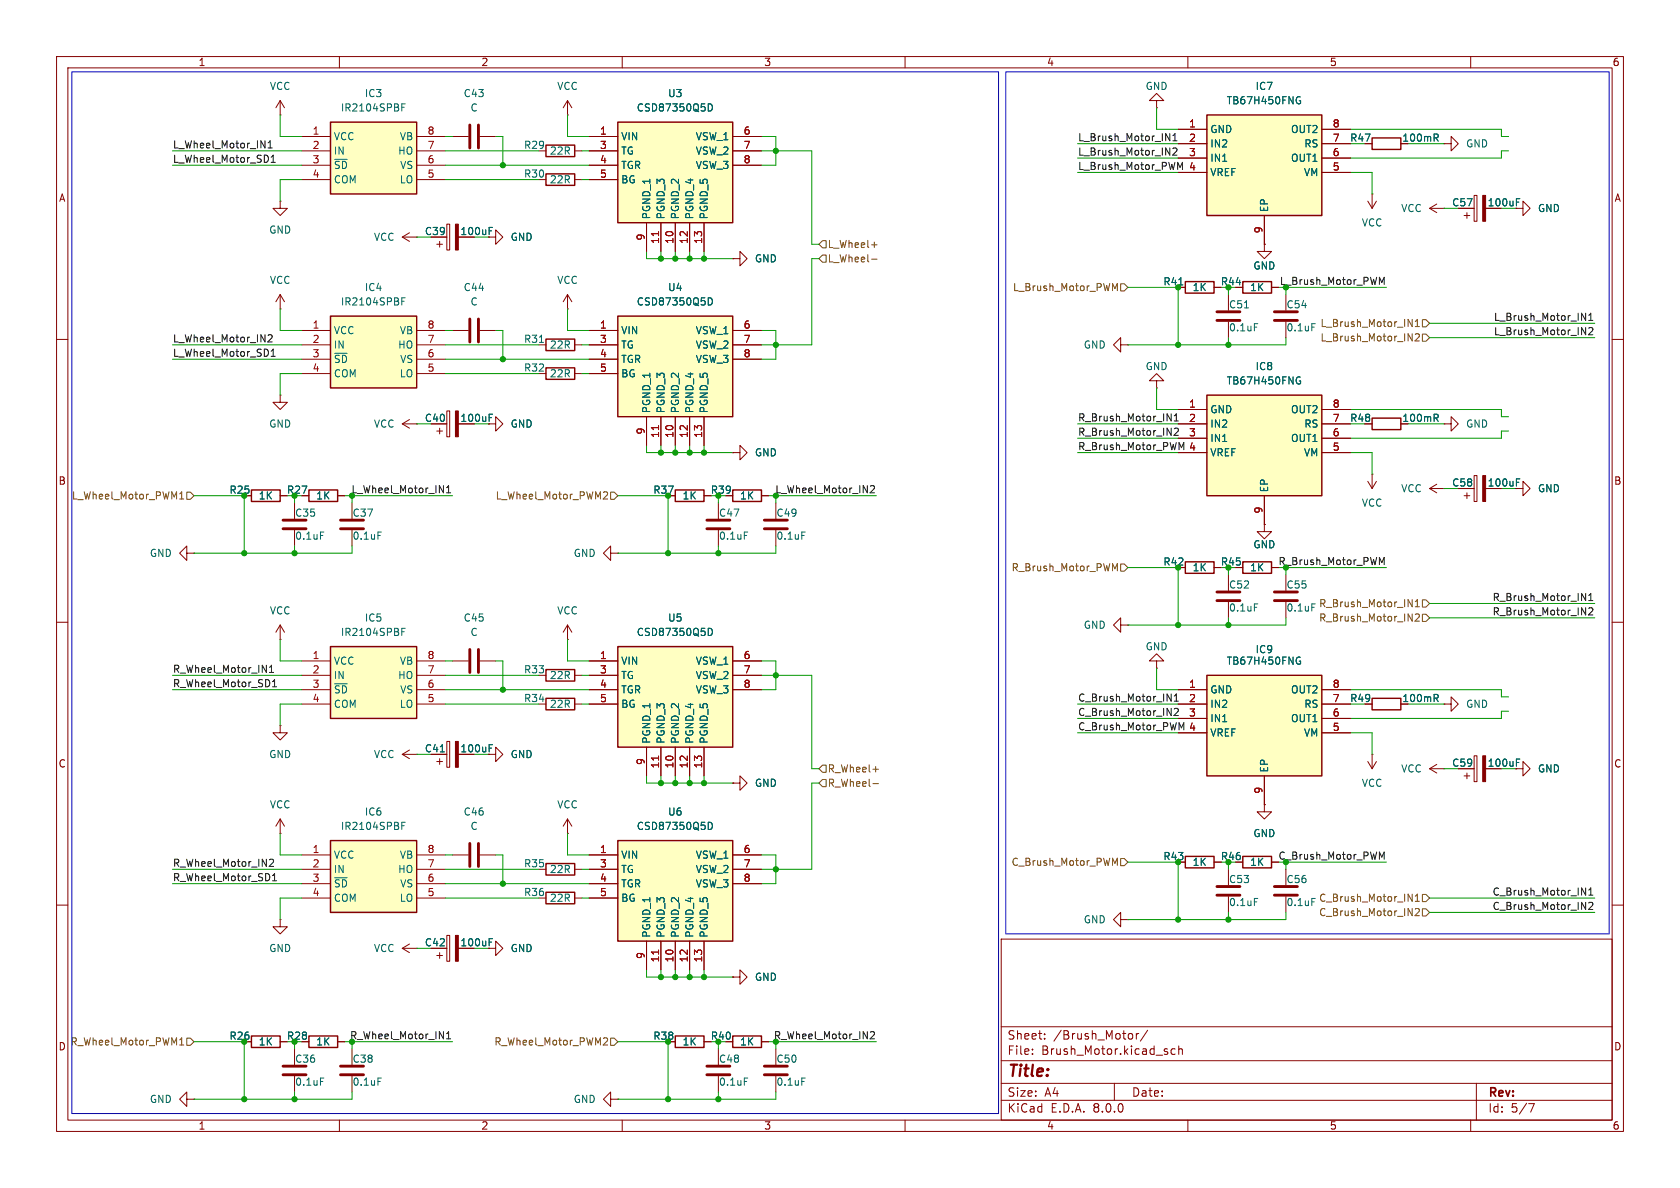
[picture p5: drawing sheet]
<svg xmlns="http://www.w3.org/2000/svg" width="297mm" height="210mm" viewBox="0 0 297 210" stroke-linecap="round" stroke-linejoin="round" font-family="sans-serif">
<g fill="none" stroke="#840000" stroke-width=".18">
<path d="M10 10h277v190h-277zM12 12h273v186h-273zM60 10v2M110 10v2M160 10v2M210 10v2M260 10v2M10 60h2M285 60h2M107.9 97.8v-1.3l-1.2 1.3 1.2 1.3v-1.3h1.3M109.2 97.8h.1M10 110h2"/>
<path d="M80 116.8h2.8M84.8 116.8h2.8M95.2 119.4h1.3M100.3 113h.1M100.3 110.5l-.7 1.3M100.3 110.5v2.5M100.3 110.5l.8 1.3M101.6 119.4h1.3M198.1 110.5v-1.3l-1.3 1.3 1.3 1.3v-1.3h1.3M199.4 110.5h.1M285 110h2M95.2 124.5h1.3"/>
<path d="M101.6 124.5h1.3M10 160h2M285 160h2M177 166h108v32h-108zM60 198v2M110 198v2M160 198v2M177 194.5h108M177 191.5h108M177 187.5h108M177 181.5h108M182.5 186.3v.1"/>
<path d="M182.5 185.5v.1M184.7 183.6v.1M184.7 182.8v.1M197 191.5v3M200.1 182.8l.1 .2v.4l-.1 .2M200.9 182.7v1M201.3 182.7l-.3 .1-.1 .2M202.9 182.1l-1.3 2M207.7 185.5l-.4-.1-.3 .3v.4l.2 .2h.5M208.4 185.5l.2-.1 .4 .1v.9M208.4 184.9v1.5M210 198v2"/>
<path d="M260 198v2M261 191.5v6.5M270.2 195.1h1l-.6 1.5"/>
</g>
<path d="M96.5 118.4h5.1v2h-5.1zM96.5 123.4h5.1v2.1h-5.1z" fill="none" stroke="#840000" stroke-width=".25"/>
<path d="M83.1 114.8v4.1M84.6 114.8v4.1" fill="none" stroke="#840000" stroke-width=".51"/>
<path d="M58.4 148.6h15.3v12.7h-15.3z" fill="#ffffc2"/>
<path d="M58.4 148.6h15.3v12.7h-15.3z" fill="none" stroke="#840000" stroke-width=".25"/>
<path d="M49.5 128.3v1.2h1.3l-1.3 1.3-1.2-1.3h1.2M49.5 128.3h.1M53.3 151.1h5.1M53.3 153.7h5.1M53.3 156.2h5.1M53.3 158.8h5.1M73.7 151.1h5M73.7 153.7h5M73.7 156.2h5M73.7 158.8h5" fill="none" stroke="#840000" stroke-width=".18"/>
<path d="M71 146h.5M71 145.4h.6" fill="none" stroke="#006464" stroke-width=".18"/>
<path d="M58.4 114.3h15.3v12.7h-15.3z" fill="#ffffc2"/>
<path d="M58.4 114.3h15.3v12.7h-15.3zM96.5 152.7h5.1v2h-5.1zM96.5 157.7h5.1v2.1h-5.1zM219.7 151.4h5.1v2h-5.1zM44.4 183.1h5.1v2.1h-5.1zM54.6 183.1h5.1v2.1h-5.1z" fill="none" stroke="#840000" stroke-width=".25"/>
<g fill="none" stroke="#840000" stroke-width=".18">
<path d="M33 97.8v-1.3l-1.3 1.3 1.3 1.3v-1.3h1.3M34.3 97.8h.1M52.1 88.9v2.8M52.1 93.7v2.8M62.2 88.9v2.8M62.2 93.7v2.8M49.5 113h.1M49.5 110.5v2.5M49.5 110.5l-.7 1.3M49.5 110.5l.8 1.3M53.3 116.8h5.1M53.3 119.4h5.1"/>
<path d="M73.7 116.8h5M73.7 119.4h5M204.5 116.8h1.2l-1.2-1.2-1.3 1.2h1.3v1.3M204.5 118.1h.1M217.2 101.6v2.8M217.2 106.4v2.8M227.3 101.6v2.8M227.3 106.4v2.8M53.3 121.9h5.1M53.3 124.5h5.1M71.1 133.4h2.6M71.1 133.4l1.3 .7"/>
<path d="M72.4 132.6l-1.3 .8M73.7 133.4h.1M73.7 121.9h5M73.7 124.5h5M76.2 133.4h2.8M77.2 134.6h1M77.7 134.1v1M79 131.1h.5v4.5h-.5zM86.4 133.4h1.2v-1.3l1.3 1.3-1.3 1.2v-1.2M49.5 147.3h.1M49.5 144.8l-.7 1.3M49.5 144.8v2.5"/>
<path d="M49.5 144.8l.8 1.3M80 151.1h2.8M84.8 151.1h2.8M95.2 153.7h1.3M95.2 158.8h1.3M100.3 147.3h.1M100.3 144.8l-.7 1.3M100.3 144.8v2.5M100.3 144.8l.8 1.3M101.6 153.7h1.3M101.6 158.8h1.3M217.2 153.7v2.8"/>
<path d="M217.2 158.5v2.8M218.4 152.4h1.3M223.5 142.2v1.3h1.3l-1.3 1.3-1.3-1.3h1.3M223.5 142.2h.1M224.8 152.4h1.3M227.3 153.7v2.8M227.3 158.5v2.8M49.5 162.6v1.2h1.3l-1.3 1.3-1.2-1.3h1.2M49.5 162.6h.1M71.1 167.6h2.6M71.1 167.6l1.3 .8M72.4 166.9l-1.3 .7"/>
<path d="M73.7 167.6h.1M76.2 167.6h2.8M77.2 168.9h1M77.7 168.4v1M79 165.4h.5v4.5h-.5zM86.4 167.6h1.2v-1.2l1.3 1.2-1.3 1.3v-1.3M198.1 162.6v-1.3l-1.3 1.3 1.3 1.2v-1.2h1.3M199.4 162.6h.1M33 194.3v-1.3l-1.3 1.3 1.3 1.3v-1.3h1.3M34.3 194.3h.1M43.2 184.2h1.2M49.5 184.2h1.3"/>
<path d="M52.1 185.4v2.8M52.1 190.2v2.8M53.3 184.2h1.3M59.7 184.2h1.3M62.2 185.4v2.8M62.2 190.2v2.8M107.9 194.3v-1.3l-1.2 1.3 1.2 1.3v-1.3h1.3M109.2 194.3h.1"/>
</g>
<g fill="none" stroke="#006464" stroke-width=".18">
<path d="M56.7 94.1h.6M66.8 94.1h.6M71 111.7h.5M71 111.1h.6M221.8 106.8h.6M231.9 106.8h.6M77.8 132.9h.8M86.5 132.2h.4M86.5 131.6h.6M221.8 158.8h.6M231.9 158.8h.6M86.5 166.5h.4"/>
<path d="M86.5 165.9h.6M56.7 190.6h.6M66.8 190.6h.6"/>
</g>
<g fill="#840000" stroke="#840000" stroke-width=".18">
<path d="M80.5 131.1h.5v4.5h-.5z"/>
<path d="M80.5 165.4h.5v4.5h-.5z"/>
</g>
<g fill="none" stroke="#840000" stroke-width=".51">
<path d="M50 91.9h4.1M50 93.5h4.1M60.2 91.9h4.1M60.2 93.5h4.1M215.1 104.6h4.1M215.1 106.2h4.1M225.3 104.6h4.1M225.3 106.2h4.1M83.1 149.1v4.1M84.6 149.1v4.1M215.1 156.7h4.1M215.1 158.2h4.1"/>
<path d="M225.3 156.7h4.1M225.3 158.2h4.1M50 188.5h4.1M50 190h4.1M60.2 188.5h4.1M60.2 190h4.1"/>
</g>
<path d="M109.2 55.9h20.3v17.8h-20.3z" fill="#ffffc2"/>
<path d="M109.2 55.9h20.3v17.8h-20.3zM119.4 86.6h5.1v2h-5.1z" fill="none" stroke="#840000" stroke-width=".25"/>
<g fill="none" stroke="#840000" stroke-width=".18">
<path d="M104.1 58.4h5.1M129.5 58.4h5.1M104.1 61h5.1M104.1 63.5h5.1M104.1 66h5.1M114.3 73.7v5M116.8 73.7v5M119.4 73.7v5M121.9 73.7v5M124.5 73.7v5M129.5 61h5.1M129.5 63.5h5.1"/>
<path d="M118.1 87.6h1.3M124.5 87.6h1.2"/>
</g>
<path d="M116.4 75.2v.8" fill="none" stroke="#a90000" stroke-width=".18"/>
<path d="M125.2 52.6a.64 .64 0 0 1 .7 .7 .64 .64 0 0 1-.7 .6" fill="none" stroke="#006464" stroke-width=".18"/>
<path d="M109.2 21.6h20.3v17.8h-20.3z" fill="#ffffc2"/>
<path d="M109.2 21.6h20.3v17.8h-20.3z" fill="none" stroke="#840000" stroke-width=".25"/>
<path d="M104.1 24.1h5.1M104.1 26.7h5.1M104.1 29.2h5.1M104.1 31.8h5.1M114.3 39.4v5.1M116.8 39.4v5.1M119.4 39.4v5.1M121.9 39.4v5.1M124.5 39.4v5.1M129.5 24.1h5.1M129.5 26.7h5.1M129.5 29.2h5.1" fill="none" stroke="#840000" stroke-width=".18"/>
<path d="M116.4 40.9v.8" fill="none" stroke="#a90000" stroke-width=".18"/>
<path d="M125.2 18.4a.64 .64 0 0 1 .7 .6 .64 .64 0 0 1-.7 .6" fill="none" stroke="#006464" stroke-width=".18"/>
<path d="M213.4 119.4h20.3v17.8h-20.3z" fill="#ffffc2"/>
<path d="M129.5 86.6h5.1v2h-5.1zM213.4 119.4h20.3v17.8h-20.3z" fill="none" stroke="#840000" stroke-width=".25"/>
<g fill="none" stroke="#840000" stroke-width=".18">
<path d="M49.5 17.8l-.7 1.3M49.5 17.8v2.5M49.5 17.8l.8 1.3M100.3 17.8l-.7 1.3M100.3 17.8v2.5M100.3 17.8l.8 1.3M49.5 20.3h.1M80 24.1h2.8M84.8 24.1h2.8M100.3 20.3h.1M128.3 87.6h1.2M134.6 87.6h1.3"/>
<path d="M208.3 121.9h5.1M208.3 124.5h5.1M208.3 127h5.1M208.3 129.5h5.1M223.5 137.2v5M233.7 121.9h5.1M233.7 124.5h5.1M233.7 127h5.1M233.7 129.5h5.1"/>
</g>
<path d="M229.4 116.2h.5M229.7 116.9h.2v.4l-.2 .1h-.3" fill="none" stroke="#006464" stroke-width=".18"/>
<path d="M83.1 22.1v4.1M84.6 22.1v4.1" fill="none" stroke="#840000" stroke-width=".51"/>
<path d="M58.4 21.6h15.3v12.7h-15.3z" fill="#ffffc2"/>
<path d="M58.4 21.6h15.3v12.7h-15.3zM96.5 65h5.1v2.1h-5.1zM44.4 86.6h5.1v2h-5.1zM54.6 86.6h5.1v2h-5.1zM209.5 151.4h5.1v2h-5.1zM119.4 183.1h5.1v2.1h-5.1zM129.5 183.1h5.1v2.1h-5.1z" fill="none" stroke="#840000" stroke-width=".25"/>
<g fill="none" stroke="#840000" stroke-width=".18">
<path d="M53.3 24.1h5.1M53.3 26.7h5.1M53.3 29.2h5.1M53.3 31.8h5.1M73.7 24.1h5M73.7 26.7h5M73.7 29.2h5M73.7 31.8h5M129.5 45.7h1.3v-1.2l1.3 1.2-1.3 1.3v-1.3M129.5 45.7h.1M49.5 69.9v1.2h1.3l-1.3 1.3-1.2-1.3h1.2M49.5 69.9h.1"/>
<path d="M71.1 74.9l1.3 .8M71.1 74.9h2.6M72.4 74.2l-1.3 .7M73.7 74.9h.1M76.2 74.9h2.8M77.2 76.2h1M77.7 75.7v1M79 72.6h.5v4.6h-.5zM86.4 74.9h1.2v-1.2l1.3 1.2-1.3 1.3v-1.3M95.2 66h1.3M101.6 66h1.3M198.1 61v-1.3l-1.3 1.3 1.3 1.2v-1.2h1.3"/>
<path d="M199.4 61h.1M204.5 67.3h1.2l-1.2-1.3-1.3 1.3h1.3v1.3M204.5 68.6h.1M43.2 87.6h1.2M49.5 87.6h1.3M53.3 87.6h1.3M59.7 87.6h1.3M127 88.9v2.8M127 93.7v2.8M129.5 80h1.3v-1.3l1.3 1.3-1.3 1.3v-1.3M129.5 80h.1M137.2 88.9v2.8"/>
<path d="M137.2 93.7v2.8M241.8 134.6l.8 1.3M242.6 133.4h.1M242.6 133.4v2.5M243.3 134.6l-.7 1.3M208.3 152.4h1.2M214.6 152.4h1.3M118.1 184.2h1.3M124.5 184.2h1.2M127 185.4v2.8M127 190.2v2.8M128.3 184.2h1.2"/>
<path d="M134.6 184.2h1.3M137.2 185.4v2.8M137.2 190.2v2.8"/>
</g>
<path d="M71 19h.5M71 18.4h.6M86.5 73.8h.4M86.5 73.2h.6M131.6 94.1h.6M141.7 94.1h.7M131.6 190.6h.6M141.7 190.6h.7" fill="none" stroke="#006464" stroke-width=".18"/>
<path d="M125 91.9h4M125 93.5h4M135.1 91.9h4.1M135.1 93.5h4.1M125 188.5h4M125 190h4M135.1 188.5h4.1M135.1 190h4.1" fill="none" stroke="#840000" stroke-width=".51"/>
<path d="M80.5 72.6h.5v4.6h-.5z" fill="#840000" stroke="#840000" stroke-width=".18"/>
<path d="M58.4 55.9h15.3v12.7h-15.3z" fill="#ffffc2"/>
<path d="M58.4 55.9h15.3v12.7h-15.3z" fill="none" stroke="#840000" stroke-width=".25"/>
<g fill="none" stroke="#840000" stroke-width=".18">
<path d="M257.8 36.8h2.8M258.8 38.1h1M259.3 37.6v1M260.6 34.5h.5v4.6h-.5zM268 36.8h1.2v-1.2l1.3 1.2-1.3 1.3v-1.3M53.3 58.4h5.1M73.7 58.4h5M53.3 61h5.1M53.3 63.5h5.1M53.3 66h5.1M73.7 61h5M73.7 63.5h5"/>
<path d="M73.7 66h5M129.5 138.4h1.3v-1.2l1.3 1.2-1.3 1.3v-1.3M129.5 138.4h.1M257.8 135.9h2.8M258.8 137.2h1M259.3 136.7v1M260.6 133.6h.5v4.6h-.5z"/>
</g>
<path d="M268.1 35.7h.4M268.1 35.1h.6M71 53.3h.5M71 52.6h.6M268.1 134.8h.4M268.1 134.2h.6" fill="none" stroke="#006464" stroke-width=".18"/>
<g fill="#840000" stroke="#840000" stroke-width=".18">
<path d="M262.1 34.5h.5v4.6h-.5z"/>
<path d="M262.1 133.6h.5v4.6h-.5z"/>
</g>
<path d="M109.2 148.6h20.3v17.8h-20.3z" fill="#ffffc2"/>
<path d="M109.2 148.6h20.3v17.8h-20.3z" fill="none" stroke="#840000" stroke-width=".25"/>
<g fill="none" stroke="#840000" stroke-width=".18">
<path d="M104.1 151.1h5.1M104.1 153.7h5.1M104.1 156.2h5.1M104.1 158.8h5.1M129.5 151.1h5.1M129.5 153.7h5.1M129.5 156.2h5.1M114.3 166.4v5.1M116.8 166.4v5.1M119.4 166.4v5.1M121.9 166.4v5.1M124.5 166.4v5.1"/>
<path d="M129.5 172.7h1.3v-1.2l1.3 1.2-1.3 1.3v-1.3M129.5 172.7h.1"/>
</g>
<path d="M116.4 167.9v.8" fill="none" stroke="#a90000" stroke-width=".18"/>
<path d="M125.2 145.4a.64 .64 0 0 1 .7 .6 .64 .64 0 0 1-.7 .6" fill="none" stroke="#006464" stroke-width=".18"/>
<path d="M109.2 114.3h20.3v17.8h-20.3z" fill="#ffffc2"/>
<path d="M96.5 25.7h5.1v2h-5.1zM96.5 30.7h5.1v2.1h-5.1zM96.5 59.9h5.1v2.1h-5.1zM109.2 114.3h20.3v17.8h-20.3zM242.6 123.4h5v2.1h-5z" fill="none" stroke="#840000" stroke-width=".25"/>
<g fill="none" stroke="#840000" stroke-width=".18">
<path d="M49.5 35.6v1.2h1.3l-1.3 1.3-1.2-1.3h1.2M49.5 35.6h.1M79 39.6h.5v4.6h-.5zM95.2 26.7h1.3M95.2 31.8h1.3M101.6 26.7h1.3M101.6 31.8h1.3M49.5 54.6h.1M49.5 52.1l-.7 1.2M49.5 52.1v2.5M49.5 52.1l.8 1.2M71.1 41.9h2.6"/>
<path d="M71.1 41.9l1.3 .8M72.4 41.1l-1.3 .8M73.7 41.9h.1M76.2 41.9h2.8M77.2 43.2h1M77.7 42.7v1M80 58.4h2.8M84.8 58.4h2.8M86.4 41.9h1.2v-1.3l1.3 1.3-1.3 1.3v-1.3M100.3 54.6h.1M100.3 52.1l-.7 1.2M100.3 52.1v2.5"/>
<path d="M100.3 52.1l.8 1.2M95.2 61h1.3M101.6 61h1.3M104.1 116.8h5.1M104.1 119.4h5.1M129.5 116.8h5.1M129.5 119.4h5.1M104.1 121.9h5.1M104.1 124.5h5.1M114.3 132.1v5.1M116.8 132.1v5.1M119.4 132.1v5.1"/>
<path d="M121.9 132.1v5.1M124.5 132.1v5.1M129.5 121.9h5.1M241.3 124.5h1.3M252.7 135.9l1.3 .8M252.7 135.9h2.6M254 135.1l-1.3 .8M255.3 135.9h.1M268 135.9h1.2v-1.3l1.3 1.3-1.3 1.3v-1.3"/>
</g>
<path d="M116.4 133.7v.7" fill="none" stroke="#a90000" stroke-width=".18"/>
<path d="M86.5 40.8h.4M86.5 40.2h.6M95.4 60.5h.7M125.2 111.1a.64 .64 0 0 1 .7 .6 .64 .64 0 0 1-.7 .6M253.8 123.4l.5 .6M254 122.8l.3 .2-.1 .3-.2 .1" fill="none" stroke="#006464" stroke-width=".18"/>
<path d="M83.1 56.4v4.1M84.6 56.4v4.1" fill="none" stroke="#840000" stroke-width=".51"/>
<path d="M80.5 39.6h.5v4.6h-.5z" fill="#840000" stroke="#840000" stroke-width=".18"/>
<path d="M213.4 69.9h20.3v17.7h-20.3z" fill="#ffffc2"/>
<path d="M242.6 24.4h5v2h-5zM209.5 49.8h5.1v2h-5.1zM219.7 49.8h5.1v2h-5.1zM213.4 69.9h20.3v17.7h-20.3zM242.6 73.9h5v2h-5zM209.5 99.3h5.1v2h-5.1zM219.7 99.3h5.1v2h-5.1z" fill="none" stroke="#840000" stroke-width=".25"/>
<g fill="none" stroke="#840000" stroke-width=".18">
<path d="M204.5 17.8h1.2l-1.2-1.3-1.3 1.3h1.3v1.3M204.5 19.1h.1M241.3 25.4h1.3M208.3 50.8h1.2M214.6 50.8h1.3M217.2 52.1v2.8M217.2 56.9v2.8M218.4 50.8h1.3M223.5 43.2v1.3h1.3l-1.3 1.2-1.3-1.2h1.3M223.5 43.2h.1M224.8 50.8h1.3M227.3 52.1v2.8"/>
<path d="M227.3 56.9v2.8M208.3 72.4h5.1M208.3 74.9h5.1M208.3 77.5h5.1M233.7 72.4h5.1M233.7 74.9h5.1M233.7 77.5h5.1M241.3 74.9h1.3M255.3 74.9h1.2v-1.2l1.3 1.2-1.3 1.3v-1.3M255.3 74.9h.1M208.3 80h5.1M223.5 92.7v1.3h1.3l-1.3 1.3-1.3-1.3h1.3"/>
<path d="M223.5 92.7h.1M223.5 87.6v5.1M233.7 80h5.1M241.8 85.1l.8 1.3M242.6 83.8h.1M242.6 83.8v2.6M243.3 85.1l-.7 1.3M252.7 86.4h2.6M252.7 86.4l1.3 .7M254 85.6l-1.3 .8M255.3 86.4h.1M257.8 86.4h2.8"/>
<path d="M258.8 87.6h1M259.3 87.1v1M260.6 84.1h.5v4.5h-.5zM268 86.4h1.2v-1.3l1.3 1.3-1.3 1.2v-1.2M208.3 100.3h1.2M214.6 100.3h1.3M218.4 100.3h1.3M224.8 100.3h1.3M255.3 124.5h1.2v-1.3l1.3 1.3-1.3 1.2v-1.2M255.3 124.5h.1"/>
</g>
<path d="M253.8 24.4l.5 .6M254 23.7l.3 .2-.1 .3-.2 .2M208.4 50.4h.7M220 54.4h.7M221.8 57.2h.6M231.9 57.2h.6M229.4 66.7h.5M229.7 67.3h.2v.5l-.2 .1-.3-.1M253.8 73.9l.5 .6M254 73.2l.3 .3-.1 .3-.2 .1M268.1 85.3h.4M268.1 84.7h.6" fill="none" stroke="#006464" stroke-width=".18"/>
<path d="M262.1 84.1h.5v4.5h-.5z" fill="#840000" stroke="#840000" stroke-width=".18"/>
<path d="M215.1 55.1h4.1M215.1 56.6h4.1M225.3 55.1h4.1M225.3 56.6h4.1" fill="none" stroke="#840000" stroke-width=".51"/>
<path d="M213.4 20.3h20.3v17.8h-20.3z" fill="#ffffc2"/>
<path d="M213.4 20.3h20.3v17.8h-20.3z" fill="none" stroke="#840000" stroke-width=".25"/>
<g fill="none" stroke="#840000" stroke-width=".18">
<path d="M104.1 24.1h5.1M104.1 26.7h5.1M104.1 29.2h5.1M104.1 31.8h5.1M114.3 39.4v5.1M116.8 39.4v5.1M119.4 39.4v5.1M121.9 39.4v5.1M124.5 39.4v5.1M129.5 24.1h5.1M129.5 26.7h5.1M129.5 29.2h5.1"/>
<path d="M208.3 22.9h5.1M208.3 25.4h5.1M208.3 27.9h5.1M208.3 30.5h5.1M223.5 38.1v5.1M233.7 22.9h5.1M233.7 25.4h5.1M233.7 27.9h5.1M233.7 30.5h5.1M241.3 25.4h1.3M241.8 35.6l.8 1.2M242.6 34.3h.1"/>
<path d="M242.6 34.3v2.5M243.3 35.6l-.7 1.2M252.7 36.8l1.3 .8M252.7 36.8h2.6M254 36.1l-1.3 .7M255.3 25.4h1.2v-1.3l1.3 1.3-1.3 1.3v-1.3M255.3 25.4h.1M255.3 36.8h.1M257.8 36.8h2.8M76.2 41.9h2.8M104.1 58.4h5.1M129.5 45.7h.1"/>
<path d="M129.5 58.4h5.1M208.3 50.8h1.2M214.6 50.8h1.3M218.4 50.8h1.3M223.5 43.2h.1M224.8 50.8h1.3M76.2 74.9h2.8M104.1 61h5.1M104.1 63.5h5.1M104.1 66h5.1M114.3 73.7v5M116.8 73.7v5"/>
<path d="M119.4 73.7v5M121.9 73.7v5M124.5 73.7v5M129.5 61h5.1M129.5 63.5h5.1M208.3 74.9h5.1M208.3 72.4h5.1M208.3 77.5h5.1M233.7 74.9h5.1M233.7 72.4h5.1M233.7 77.5h5.1M241.3 74.9h1.3"/>
<path d="M43.2 87.6h1.2M49.5 87.6h1.3M53.3 87.6h1.3M59.7 87.6h1.3M118.1 87.6h1.3M124.5 87.6h1.2M128.3 87.6h1.2M129.5 80h.1M134.6 87.6h1.3M208.3 80h5.1M223.5 92.7h.1M223.5 87.6v5.1"/>
<path d="M233.7 80h5.1M257.8 86.4h2.8M104.1 116.8h5.1M104.1 119.4h5.1M129.5 116.8h5.1M129.5 119.4h5.1M208.3 100.3h1.2M214.6 100.3h1.3M218.4 100.3h1.3M224.8 100.3h1.3M76.2 133.4h2.8M104.1 121.9h5.1"/>
<path d="M104.1 124.5h5.1M114.3 132.1v5.1M116.8 132.1v5.1M119.4 132.1v5.1M121.9 132.1v5.1M124.5 132.1v5.1M129.5 138.4h.1M129.5 121.9h5.1M208.3 121.9h5.1M208.3 124.5h5.1M208.3 127h5.1M208.3 129.5h5.1"/>
<path d="M223.5 137.2v5M233.7 121.9h5.1M233.7 124.5h5.1M233.7 127h5.1M233.7 129.5h5.1M241.3 124.5h1.3M257.8 135.9h2.8M104.1 151.1h5.1M104.1 153.7h5.1M104.1 156.2h5.1M104.1 158.8h5.1M129.5 151.1h5.1"/>
<path d="M129.5 153.7h5.1M129.5 156.2h5.1M208.3 152.4h1.2M214.6 152.4h1.3M218.4 152.4h1.3M223.5 142.2h.1M224.8 152.4h1.3M76.2 167.6h2.8M114.3 166.4v5.1M116.8 166.4v5.1M119.4 166.4v5.1M121.9 166.4v5.1"/>
<path d="M124.5 166.4v5.1M129.5 172.7h.1M43.2 184.2h1.2M49.5 184.2h1.3M53.3 184.2h1.3M59.7 184.2h1.3M118.1 184.2h1.3M124.5 184.2h1.2M128.3 184.2h1.2M134.6 184.2h1.3"/>
</g>
<g fill="none" stroke="#006464" stroke-width=".18">
<path d="M125.2 18.4a.64 .64 0 0 1 .7 .6 .64 .64 0 0 1-.7 .6M229.4 17.2h.5M229.7 17.8h.2v.4l-.2 .2-.3-.1M253.8 24.4l.5 .6M254 23.7l.3 .2-.1 .3-.2 .2M268.1 35.7h.4M268.1 35.1h.6M86.5 40.8h.4M86.5 40.2h.6M125.2 52.6a.64 .64 0 0 1 .7 .7 .64 .64 0 0 1-.7 .6M208.4 50.4h.7M86.5 73.8h.4"/>
<path d="M86.5 73.2h.6M229.4 66.7h.5M229.7 67.3h.2v.5l-.2 .1-.3-.1M253.8 73.9l.5 .6M254 73.2l.3 .3-.1 .3-.2 .1M268.1 85.3h.4M268.1 84.7h.6M125.2 111.1a.64 .64 0 0 1 .7 .6 .64 .64 0 0 1-.7 .6M229.4 116.2h.5M229.7 116.9h.2v.4l-.2 .1h-.3M77.8 132.9h.8M86.5 132.2h.4"/>
<path d="M86.5 131.6h.6M253.8 123.4l.5 .6M254 122.8l.3 .2-.1 .3-.2 .1M268.1 134.8h.4M268.1 134.2h.6M125.2 145.4a.64 .64 0 0 1 .7 .6 .64 .64 0 0 1-.7 .6M86.5 166.5h.4M86.5 165.9h.6"/>
</g>
<g fill="none" stroke="#725600" stroke-width=".18">
<path d="M145.4 42.5h.6v1.3h-.6l-.6-.6zM145.4 45.1h.6v1.3h-.6l-.6-.7zM154.1 43.3h.9M154.1 45.8h.9M196.7 50.1l.4 .9 .4-.9v1.3M198.1 50.2h.7l.6 .6-.6 .6h-.7zM248.9 56.5l.8 1.2v-1.2M250.2 56.8l.4-.3v1.2M250.2 59.1l.5-.1 .2 .4-.8 .9h.8M250.2 57.7h.7M251.5 59.1h.6l.6 .6-.6 .6h-.6zM251.5 56.5h.6l.6 .7-.6 .6h-.6z"/>
<path d="M31.8 87.3l.3-.4v1.3M31.8 88.2h.7M33 87h.7l.6 .6-.6 .7h-.7zM106.8 87l.4-.1 .2 .4-.8 .9h.8M107.9 87h.7l.6 .6-.6 .7h-.7zM196.7 99.6l.4 .9 .4-.9v1.3M198.1 99.7h.7l.6 .6-.6 .7h-.7zM248.9 106l.8 1.3v-1.3M250.2 107.3h.7M250.2 106.4l.4-.4v1.3M250.2 108.7l.5-.2 .2 .4-.8 .9h.8M251.5 106h.6l.6 .7-.6 .6h-.6z"/>
<path d="M251.5 108.6h.6l.6 .6-.6 .7h-.6zM145.4 137.8h.6v1.3h-.6l-.6-.7zM145.4 135.3h.6v1.2h-.6l-.6-.6zM154.3 138.5h1M154.3 136h1M196.7 151.7l.4 .9 .4-.9v1.3M198.1 151.8h.7l.6 .6-.6 .6h-.7zM248.9 158.1l.8 1.2v-1.2M250.2 158.4l.4-.3v1.2M250.2 159.3h.7M251.5 158.1h.6l.6 .7-.6 .6h-.6zM250.2 160.7l.5-.1 .2 .4-.8 .9h.8"/>
<path d="M251.5 160.7h.6l.6 .6-.6 .6h-.6zM31.8 184.7h.7M31.8 183.8l.3-.3v1.2M33 183.5h.7l.6 .7-.6 .6h-.7zM106.9 183.5h.4l.1 .3-.8 .9h.8M107.9 183.5h.7l.6 .7-.6 .6h-.7z"/>
</g>
<g fill="none" stroke="#0f0f0f" stroke-width=".18">
<path d="M47.4 26.2h.7M47.4 25.3l.4-.4v1.3M47.9 27.8l.4-.4v1.3M47.9 28.7h.8M206.1 23.6l.7 1.3v-1.3M207.4 26.3l.4-.1 .3 .3-.8 .9h.8M207.4 24.9h.7M207.4 24l.3-.4v1.3M208.2 28.7l.4 .9 .4-.9v1.3M47.4 59.3l.5-.1 .2 .3-.8 .9h.8M243.9 49l.4 .9 .4-.9v1.3M279.6 55.4l.7 1.2v-1.2"/>
<path d="M280.9 58l.5-.1 .2 .4-.8 .9h.8M280.9 55.7l.3-.3v1.2M280.9 56.6h.7M47.9 63h.8M47.9 62.1l.4-.4v1.3M206.3 73.1l.7 1.3v-1.3M207.6 73.5l.4-.4v1.3M207.6 75.8l.5-.1 .2 .4-.8 .9h.8M207.6 74.4h.7M208.4 78.2l.5 .9 .4-.9v1.3M78.9 87.1h.8M78.9 86.2l.4-.4v1.3"/>
<path d="M153.9 86l.5-.2 .2 .4-.8 .9h.8M243.9 98.5l.4 1 .4-1v1.3M47.6 118.9h.8M47.6 118l.4-.4v1.3M279.6 104.9l.7 1.3v-1.3M280.9 107.6l.5-.2 .2 .4-.8 .9h.8M280.9 106.2h.7M280.9 105.3l.3-.4v1.3M48.2 121.4h.7M48.2 120.5l.3-.4v1.3M206.3 122.7l.7 1.2v-1.2M207.6 123.9h.7"/>
<path d="M207.6 123l.4-.3v1.2M207.6 125.3l.5-.1 .2 .4-.8 .9h.8M208.4 127.8l.5 .9 .4-.9v1.2M47.6 152l.5-.1 .3 .4-.8 .9h.8M48.2 154.8l.3-.4v1.3M48.2 155.7h.7M243.9 150.6l.4 .9 .4-.9v1.3M279.6 157l.7 1.2v-1.2M280.9 159.6l.5-.1 .2 .4-.8 .9h.8M280.9 157.3l.3-.3v1.2M280.9 158.2h.7M78.9 183.6h.8"/>
<path d="M78.9 182.7l.4-.3v1.2M153.9 182.5l.5-.1 .2 .3-.8 .9h.8"/>
</g>
<path d="M12.7 12.7h163.8v184.2h-163.8zM177.8 12.7h106.7v152.4h-106.7z" fill="none" stroke="#0000c2" stroke-width=".18"/>
<g fill="none" stroke="#009600" stroke-width=".18">
<path d="M204.5 19.1v3.8h3.8M30.5 26.7h22.8M30.5 29.2h22.8M49.5 20.3v3.8h3.8M53.3 31.8h-3.8v3.8M78.7 24.1h1.3M78.7 26.7h16.5M78.7 29.2h25.4M78.7 31.8h16.5M87.6 24.1h1.3v5.1M100.3 20.3v3.8h3.8M102.9 26.7h1.2"/>
<path d="M102.9 31.8h1.2M134.6 26.7h8.9v16.5h1.3M134.6 24.1h2.6v5.1h-2.6M190.5 25.4h17.8M190.5 27.9h17.8M190.5 30.5h17.8M238.8 30.5h3.8v3.8M238.8 22.9h26.6v1.2h1.3M248.9 25.4h6.4M255.3 36.8h2.5M266.7 26.7h-1.3v1.2h-26.6M49.5 54.6v3.8h3.8"/>
<path d="M73.7 41.9h2.5M78.7 58.4h1.3M87.6 58.4h1.3v5.1M100.3 54.6v3.8h3.8M114.3 44.5v1.2h15.2M116.8 44.5v1.2M119.4 44.5v1.2M121.9 44.5v1.2M124.5 44.5v1.2M134.6 58.4h2.6v5.1h-2.6M144.8 45.7h-1.3v15.3h-8.9M199.4 50.8h8.9v10.2"/>
<path d="M217.2 50.8v1.3M217.2 59.7v1.3M227.3 59.7v1.3h-27.9M245.1 50.8h-17.8v1.3M252.7 59.7h29.2M252.7 57.2h29.2M30.5 61h22.8M30.5 63.5h22.8M53.3 66h-3.8v3.9M73.7 74.9h2.5M78.7 61h16.5M78.7 63.5h25.4"/>
<path d="M78.7 66h16.5M102.9 61h1.2M102.9 66h1.2M114.3 78.7v1.3h15.2M116.8 78.7v1.3M119.4 78.7v1.3M121.9 78.7v1.3M124.5 78.7v1.3M190.5 77.5h17.8M190.5 74.9h17.8M204.5 68.6v3.8h3.8M238.8 72.4h26.6v1.3h1.3"/>
<path d="M248.9 74.9h6.4M266.7 76.2h-1.3v1.3h-26.6M34.3 87.6h8.9v10.2M52.1 87.6v1.3M52.1 96.5v1.3M61 87.6h19M62.2 87.6v1.3M62.2 96.5v1.3h-27.9M109.2 87.6h8.9v10.2M127 87.6v1.3M127 96.5v1.3M135.9 87.6h19"/>
<path d="M137.2 87.6v1.3M137.2 96.5v1.3h-28M190.5 80h17.8M238.8 80h3.8v3.8M255.3 86.4h2.5M30.5 119.4h22.8M49.5 113v3.8h3.8M78.7 119.4h16.5M78.7 116.8h1.3M87.6 116.8h1.3v5.1M100.3 113v3.8h3.8M102.9 119.4h1.2"/>
<path d="M134.6 116.8h2.6v5.1h-2.6M134.6 119.4h8.9v16.5h1.3M199.4 100.3h8.9v10.2M204.5 118.1v3.8h3.8M217.2 100.3v1.3M217.2 109.2v1.3M227.3 109.2v1.3h-27.9M245.1 100.3h-17.8v1.3M252.7 109.2h29.2M252.7 106.7h29.2M30.5 121.9h22.8M53.3 124.5h-3.8v3.8"/>
<path d="M73.7 133.4h2.5M78.7 124.5h16.5M78.7 121.9h25.4M102.9 124.5h1.2M114.3 137.2v1.2h15.2M116.8 137.2v1.2M119.4 137.2v1.2M121.9 137.2v1.2M124.5 137.2v1.2M144.8 138.4h-1.3v15.3h-8.9M190.5 129.5h17.8M190.5 127h17.8"/>
<path d="M190.5 124.5h17.8M238.8 129.5h3.8v3.9M238.8 121.9h26.6v1.3h1.3M248.9 124.5h6.4M255.3 135.9h2.5M266.7 125.7h-1.3v1.3h-26.6M30.5 156.2h22.8M30.5 153.7h22.8M49.5 147.3v3.8h3.8M53.3 158.8h-3.8v3.8M78.7 158.8h16.5M78.7 151.1h1.3"/>
<path d="M78.7 156.2h25.4M78.7 153.7h16.5M87.6 151.1h1.3v5.1M100.3 147.3v3.8h3.8M102.9 158.8h1.2M102.9 153.7h1.2M134.6 151.1h2.6v5.1h-2.6M199.4 152.4h8.9v10.2M217.2 152.4v1.3M245.1 152.4h-17.8v1.3M252.7 158.8h29.2M73.7 167.6h2.5"/>
<path d="M114.3 171.5v1.2h15.2M116.8 171.5v1.2M119.4 171.5v1.2M121.9 171.5v1.2M124.5 171.5v1.2M217.2 161.3v1.3M227.3 161.3v1.3h-27.9M252.7 161.3h29.2M34.3 184.2h8.9v10.1M52.1 184.2v1.2M52.1 193v1.3M61 184.2h19"/>
<path d="M62.2 184.2v1.2M62.2 193v1.3h-27.9M109.2 184.2h8.9v10.1M127 184.2v1.2M127 193v1.3M135.9 184.2h19M137.2 184.2v1.2M137.2 193v1.3h-28"/>
</g>
<path d="M116.4 40.9v.8M116.4 75.2v.8M116.4 133.7v.7M116.4 167.9v.8" fill="none" stroke="#a90000" stroke-width=".18"/>
<g fill="#009600" stroke="#009600" stroke-width=".18">
<circle cx="124.5" cy="172.7" r=".46"/>
<circle cx="124.5" cy="138.4" r=".46"/>
<circle cx="137.2" cy="153.7" r=".46"/>
<circle cx="43.2" cy="194.3" r=".46"/>
<circle cx="118.1" cy="194.3" r=".46"/>
<circle cx="127" cy="194.3" r=".46"/>
<circle cx="88.9" cy="156.2" r=".46"/>
<circle cx="52.1" cy="194.3" r=".46"/>
<circle cx="118.1" cy="97.8" r=".46"/>
<circle cx="88.9" cy="121.9" r=".46"/>
<circle cx="127" cy="97.8" r=".46"/>
<circle cx="119.4" cy="172.7" r=".46"/>
<circle cx="121.9" cy="172.7" r=".46"/>
<circle cx="116.8" cy="172.7" r=".46"/>
<circle cx="119.4" cy="138.4" r=".46"/>
<circle cx="121.9" cy="138.4" r=".46"/>
<circle cx="116.8" cy="138.4" r=".46"/>
<circle cx="137.2" cy="119.4" r=".46"/>
<circle cx="137.2" cy="61" r=".46"/>
<circle cx="208.3" cy="61" r=".46"/>
<circle cx="217.2" cy="61" r=".46"/>
<circle cx="217.2" cy="162.6" r=".46"/>
<circle cx="208.3" cy="110.5" r=".46"/>
<circle cx="208.3" cy="162.6" r=".46"/>
<circle cx="217.2" cy="110.5" r=".46"/>
<circle cx="121.9" cy="45.7" r=".46"/>
<circle cx="124.5" cy="45.7" r=".46"/>
<circle cx="88.9" cy="29.2" r=".46"/>
<circle cx="88.9" cy="63.5" r=".46"/>
<circle cx="116.8" cy="45.7" r=".46"/>
<circle cx="119.4" cy="45.7" r=".46"/>
<circle cx="124.5" cy="80" r=".46"/>
<circle cx="121.9" cy="80" r=".46"/>
<circle cx="119.4" cy="80" r=".46"/>
<circle cx="116.8" cy="80" r=".46"/>
<circle cx="137.2" cy="26.7" r=".46"/>
<circle cx="43.2" cy="97.8" r=".46"/>
<circle cx="52.1" cy="97.8" r=".46"/>
</g>
<text font-size="2.8" fill="#840000" x="178" y="190.9">Title:</text>
<g font-size="2.1" fill="#840000">
<text x="178" y="184">Sheet:</text>
<text x="186.2" y="184">/Brush_Motor/</text>
<text x="178" y="186.7">File:</text>
<text x="184.1" y="186.7">Brush_Motor.kicad_sch</text>
<text x="178" y="196.9">KiCad</text>
<text x="178" y="194.1">Size:</text>
<text x="184.7" y="194.1">A4</text>
<text x="185.7" y="196.9">E.D.A.</text>
<text x="193.3" y="196.9">8.0.0</text>
<text x="200" y="194.1">Date:</text>
<text x="263" y="194.3">Rev:</text>
<text x="263" y="196.9">Id:</text>
<text x="267.1" y="196.9">5/7</text>
</g>
<g font-size="1.8" fill="#840000">
<text x="35" y="11.9">1</text>
<text x="85" y="11.9">2</text>
<text x="135" y="11.9">3</text>
<text x="185" y="11.9">4</text>
<text x="235" y="11.9">5</text>
<text x="285" y="11.9">6</text>
<text x="247.8" y="25.2">100mR</text>
<text x="10.3" y="35.9">A</text>
<text x="285.3" y="35.9">A</text>
<text x="81.3" y="41.8">100uF</text>
<text x="262.9" y="36.7">100uF</text>
<text x="81.3" y="74.8">100uF</text>
<text x="247.8" y="74.8">100mR</text>
<text x="10.3" y="85.9">B</text>
<text x="262.9" y="86.2">100uF</text>
<text x="285.3" y="85.9">B</text>
<text x="247.8" y="124.3">100mR</text>
<text x="10.3" y="135.9">C</text>
<text x="81.3" y="133.2">100uF</text>
<text x="262.9" y="135.7">100uF</text>
<text x="285.3" y="135.9">C</text>
<text x="81.3" y="167.5">100uF</text>
<text x="10.3" y="185.9">D</text>
<text x="285.3" y="185.9">D</text>
<text x="35" y="199.9">1</text>
<text x="85" y="199.9">2</text>
<text x="135" y="199.9">3</text>
<text x="185" y="199.9">4</text>
<text x="235" y="199.9">5</text>
<text x="285" y="199.9">6</text>
</g>
<g font-size="1.8" fill="#006464">
<text x="47.6" y="16.1">VCC</text>
<text x="64.4" y="17.4">IC3</text>
<text x="81.9" y="17.4">C43</text>
<text x="98.4" y="16.1">VCC</text>
<text x="118" y="17.4">U3</text>
<text x="202.4" y="16.1">GND</text>
<text x="221.9" y="16.1">IC7</text>
<text x="60.2" y="19.9">IR2104SPBF</text>
<text x="83.1" y="19.9">C</text>
<text x="112.5" y="19.9">CSD87350Q5D</text>
<text x="213.9" y="23.7">GND</text>
<text x="216.8" y="18.6">TB67H450FNG</text>
<text x="228.1" y="23.7">OUT2</text>
<text x="58.9" y="25">VCC</text>
<text x="58.9" y="27.5">IN</text>
<text x="70.3" y="27.5">HO</text>
<text x="70.6" y="25">VB</text>
<text x="92.5" y="26.5">R29</text>
<text x="97.1" y="27.5">22R</text>
<text x="109.7" y="25">VIN</text>
<text x="109.7" y="27.5">TG</text>
<text x="122.9" y="25">VSW_1</text>
<text x="122.9" y="27.5">VSW_2</text>
<text x="213.9" y="26.3">IN2</text>
<text x="213.9" y="28.8">IN1</text>
<text x="228.1" y="28.8">OUT1</text>
<text x="230.5" y="26.3">RS</text>
<text x="238.6" y="25.2">R47</text>
<text x="259.1" y="26.3">GND</text>
<text x="58.9" y="30.1">~{SD}</text>
<text x="58.9" y="32.6">COM</text>
<text x="70.6" y="32.6">LO</text>
<text x="70.7" y="30.1">VS</text>
<text x="92.5" y="31.6">R30</text>
<text x="97.1" y="32.6">22R</text>
<text x="109.7" y="30.1">TGR</text>
<text x="109.7" y="32.6">BG</text>
<text x="122.9" y="30.1">VSW_3</text>
<text x="213.9" y="31.3">VREF</text>
<text x="230.4" y="31.3">VM</text>
<text x="47.5" y="41.5">GND</text>
<text x="75" y="41.8">C39</text>
<text x="115.2" y="38.9" transform="rotate(-90 115.2 38.9)">PGND_1</text>
<text x="117.7" y="38.9" transform="rotate(-90 117.7 38.9)">PGND_3</text>
<text x="120.2" y="38.9" transform="rotate(-90 120.2 38.9)">PGND_2</text>
<text x="122.8" y="38.9" transform="rotate(-90 122.8 38.9)">PGND_4</text>
<text x="125.3" y="38.9" transform="rotate(-90 125.3 38.9)">PGND_5</text>
<text x="224.4" y="37.6" transform="rotate(-90 224.4 37.6)">EP</text>
<text x="240.7" y="40.2">VCC</text>
<text x="247.6" y="37.7">VCC</text>
<text x="256.6" y="36.7">C57</text>
<text x="271.8" y="37.7">GND</text>
<text x="66" y="42.8">VCC</text>
<text x="90.2" y="42.8">GND</text>
<text x="133.4" y="46.6">GND</text>
<text x="221.5" y="47.9">GND</text>
<text x="47.6" y="50.4">VCC</text>
<text x="64.4" y="51.7">IC4</text>
<text x="81.9" y="51.7">C44</text>
<text x="98.4" y="50.4">VCC</text>
<text x="118" y="51.7">U4</text>
<text x="210.7" y="51.7">1K</text>
<text x="220.9" y="51.7">1K</text>
<text x="58.9" y="59.3">VCC</text>
<text x="60.2" y="54.2">IR2104SPBF</text>
<text x="70.6" y="59.3">VB</text>
<text x="83.1" y="54.2">C</text>
<text x="109.7" y="59.3">VIN</text>
<text x="112.5" y="54.2">CSD87350Q5D</text>
<text x="122.9" y="59.3">VSW_1</text>
<text x="217.2" y="54.7">C51</text>
<text x="217.2" y="58.8">0.1uF</text>
<text x="227.3" y="54.7">C54</text>
<text x="227.3" y="58.8">0.1uF</text>
<text x="58.9" y="61.8">IN</text>
<text x="58.9" y="64.4">~{SD}</text>
<text x="70.3" y="61.8">HO</text>
<text x="70.7" y="64.4">VS</text>
<text x="92.5" y="65.9">R32</text>
<text x="92.5" y="60.8">R31</text>
<text x="97.1" y="61.8">22R</text>
<text x="109.7" y="61.8">TG</text>
<text x="109.7" y="64.4">TGR</text>
<text x="122.9" y="61.8">VSW_2</text>
<text x="122.9" y="64.4">VSW_3</text>
<text x="191.5" y="61.8">GND</text>
<text x="202.4" y="65.6">GND</text>
<text x="221.9" y="65.6">IC8</text>
<text x="58.9" y="66.9">COM</text>
<text x="70.6" y="66.9">LO</text>
<text x="97.1" y="66.9">22R</text>
<text x="109.7" y="66.9">BG</text>
<text x="216.8" y="68.2">TB67H450FNG</text>
<text x="47.5" y="75.8">GND</text>
<text x="66" y="75.8">VCC</text>
<text x="75" y="74.8">C40</text>
<text x="90.2" y="75.8">GND</text>
<text x="115.2" y="73.2" transform="rotate(-90 115.2 73.2)">PGND_1</text>
<text x="117.7" y="73.2" transform="rotate(-90 117.7 73.2)">PGND_3</text>
<text x="120.2" y="73.2" transform="rotate(-90 120.2 73.2)">PGND_2</text>
<text x="122.8" y="73.2" transform="rotate(-90 122.8 73.2)">PGND_4</text>
<text x="125.3" y="73.2" transform="rotate(-90 125.3 73.2)">PGND_5</text>
<text x="213.9" y="73.3">GND</text>
<text x="213.9" y="75.8">IN2</text>
<text x="228.1" y="73.3">OUT2</text>
<text x="230.5" y="75.8">RS</text>
<text x="238.6" y="74.8">R48</text>
<text x="259.1" y="75.8">GND</text>
<text x="133.4" y="80.9">GND</text>
<text x="213.9" y="78.3">IN1</text>
<text x="213.9" y="80.9">VREF</text>
<text x="228.1" y="78.3">OUT1</text>
<text x="230.4" y="80.9">VM</text>
<text x="45.6" y="88.5">1K</text>
<text x="55.8" y="88.5">1K</text>
<text x="120.6" y="88.5">1K</text>
<text x="130.7" y="88.5">1K</text>
<text x="224.4" y="87.1" transform="rotate(-90 224.4 87.1)">EP</text>
<text x="240.7" y="89.8">VCC</text>
<text x="247.6" y="87.2">VCC</text>
<text x="256.6" y="86.2">C58</text>
<text x="271.8" y="87.2">GND</text>
<text x="52.1" y="91.5">C35</text>
<text x="52.1" y="95.6">0.1uF</text>
<text x="62.2" y="91.5">C37</text>
<text x="62.2" y="95.6">0.1uF</text>
<text x="127" y="91.5">C47</text>
<text x="127" y="95.6">0.1uF</text>
<text x="137.2" y="91.5">C49</text>
<text x="137.2" y="95.6">0.1uF</text>
<text x="26.4" y="98.7">GND</text>
<text x="101.3" y="98.7">GND</text>
<text x="210.7" y="101.2">1K</text>
<text x="220.9" y="101.2">1K</text>
<text x="221.5" y="97.1">GND</text>
<text x="217.2" y="104.2">C52</text>
<text x="227.3" y="104.2">C55</text>
<text x="47.6" y="108.8">VCC</text>
<text x="60.2" y="112.6">IR2104SPBF</text>
<text x="64.4" y="110.1">IC5</text>
<text x="81.9" y="110.1">C45</text>
<text x="83.1" y="112.6">C</text>
<text x="98.4" y="108.8">VCC</text>
<text x="112.5" y="112.6">CSD87350Q5D</text>
<text x="118" y="110.1">U5</text>
<text x="191.5" y="111.4">GND</text>
<text x="217.2" y="108.3">0.1uF</text>
<text x="227.3" y="108.3">0.1uF</text>
<text x="58.9" y="117.7">VCC</text>
<text x="70.6" y="117.7">VB</text>
<text x="92.5" y="119.2">R33</text>
<text x="109.7" y="117.7">VIN</text>
<text x="122.9" y="117.7">VSW_1</text>
<text x="202.4" y="115.2">GND</text>
<text x="216.8" y="117.7">TB67H450FNG</text>
<text x="221.9" y="115.7">IC9</text>
<text x="58.9" y="120.2">IN</text>
<text x="58.9" y="122.8">~{SD}</text>
<text x="58.9" y="125.3">COM</text>
<text x="70.3" y="120.2">HO</text>
<text x="70.6" y="125.3">LO</text>
<text x="70.7" y="122.8">VS</text>
<text x="92.5" y="124.3">R34</text>
<text x="97.1" y="120.2">22R</text>
<text x="97.1" y="125.3">22R</text>
<text x="109.7" y="120.2">TG</text>
<text x="109.7" y="122.8">TGR</text>
<text x="109.7" y="125.3">BG</text>
<text x="122.9" y="120.2">VSW_2</text>
<text x="122.9" y="122.8">VSW_3</text>
<text x="213.9" y="122.8">GND</text>
<text x="213.9" y="125.3">IN2</text>
<text x="228.1" y="122.8">OUT2</text>
<text x="230.5" y="125.3">RS</text>
<text x="238.6" y="124.3">R49</text>
<text x="259.1" y="125.3">GND</text>
<text x="115.2" y="131.6" transform="rotate(-90 115.2 131.6)">PGND_1</text>
<text x="117.7" y="131.6" transform="rotate(-90 117.7 131.6)">PGND_3</text>
<text x="120.2" y="131.6" transform="rotate(-90 120.2 131.6)">PGND_2</text>
<text x="122.8" y="131.6" transform="rotate(-90 122.8 131.6)">PGND_4</text>
<text x="125.3" y="131.6" transform="rotate(-90 125.3 131.6)">PGND_5</text>
<text x="213.9" y="127.9">IN1</text>
<text x="213.9" y="130.4">VREF</text>
<text x="228.1" y="127.9">OUT1</text>
<text x="230.4" y="130.4">VM</text>
<text x="47.5" y="134.2">GND</text>
<text x="66" y="134.2">VCC</text>
<text x="75" y="133.2">C41</text>
<text x="90.2" y="134.2">GND</text>
<text x="224.4" y="136.7" transform="rotate(-90 224.4 136.7)">EP</text>
<text x="247.6" y="136.8">VCC</text>
<text x="256.6" y="135.7">C59</text>
<text x="271.8" y="136.8">GND</text>
<text x="47.6" y="143.1">VCC</text>
<text x="98.4" y="143.1">VCC</text>
<text x="133.4" y="139.3">GND</text>
<text x="240.7" y="139.3">VCC</text>
<text x="60.2" y="146.9">IR2104SPBF</text>
<text x="64.4" y="144.4">IC6</text>
<text x="81.9" y="144.4">C46</text>
<text x="83.1" y="146.9">C</text>
<text x="112.5" y="146.9">CSD87350Q5D</text>
<text x="118" y="144.4">U6</text>
<text x="221.5" y="148.2">GND</text>
<text x="58.9" y="152">VCC</text>
<text x="58.9" y="154.5">IN</text>
<text x="70.3" y="154.5">HO</text>
<text x="70.6" y="152">VB</text>
<text x="92.5" y="153.5">R35</text>
<text x="97.1" y="154.5">22R</text>
<text x="109.7" y="152">VIN</text>
<text x="109.7" y="154.5">TG</text>
<text x="122.9" y="152">VSW_1</text>
<text x="122.9" y="154.5">VSW_2</text>
<text x="210.7" y="153.3">1K</text>
<text x="220.9" y="153.3">1K</text>
<text x="58.9" y="157.1">~{SD}</text>
<text x="58.9" y="159.6">COM</text>
<text x="70.6" y="159.6">LO</text>
<text x="70.7" y="157.1">VS</text>
<text x="92.5" y="158.6">R36</text>
<text x="97.1" y="159.6">22R</text>
<text x="109.7" y="157.1">TGR</text>
<text x="109.7" y="159.6">BG</text>
<text x="122.9" y="157.1">VSW_3</text>
<text x="217.2" y="156.3">C53</text>
<text x="217.2" y="160.4">0.1uF</text>
<text x="227.3" y="156.3">C56</text>
<text x="227.3" y="160.4">0.1uF</text>
<text x="75" y="167.5">C42</text>
<text x="115.2" y="165.9" transform="rotate(-90 115.2 165.9)">PGND_1</text>
<text x="117.7" y="165.9" transform="rotate(-90 117.7 165.9)">PGND_3</text>
<text x="120.2" y="165.9" transform="rotate(-90 120.2 165.9)">PGND_2</text>
<text x="122.8" y="165.9" transform="rotate(-90 122.8 165.9)">PGND_4</text>
<text x="125.3" y="165.9" transform="rotate(-90 125.3 165.9)">PGND_5</text>
<text x="191.5" y="163.4">GND</text>
<text x="47.5" y="168.5">GND</text>
<text x="66" y="168.5">VCC</text>
<text x="90.2" y="168.5">GND</text>
<text x="133.4" y="173.6">GND</text>
<text x="45.6" y="185">1K</text>
<text x="55.8" y="185">1K</text>
<text x="120.6" y="185">1K</text>
<text x="130.7" y="185">1K</text>
<text x="52.1" y="188.1">C36</text>
<text x="62.2" y="188.1">C38</text>
<text x="127" y="188.1">C48</text>
<text x="137.2" y="188.1">C50</text>
<text x="26.4" y="195.2">GND</text>
<text x="52.1" y="192.1">0.1uF</text>
<text x="62.2" y="192.1">0.1uF</text>
<text x="101.3" y="195.2">GND</text>
<text x="127" y="192.1">0.1uF</text>
<text x="137.2" y="192.1">0.1uF</text>
</g>
<g font-size="1.8" fill="#a90000">
<text x="55.2" y="23.9">1</text>
<text x="75.5" y="23.9">8</text>
<text x="106" y="23.9">1</text>
<text x="131.4" y="23.9">6</text>
<text x="210.1" y="22.6">1</text>
<text x="235.5" y="22.6">8</text>
<text x="55.2" y="26.4">2</text>
<text x="55.2" y="29">3</text>
<text x="75.5" y="29">6</text>
<text x="75.5" y="26.4">7</text>
<text x="106" y="26.4">3</text>
<text x="106" y="29">4</text>
<text x="131.4" y="26.4">7</text>
<text x="131.4" y="29">8</text>
<text x="210.1" y="25.1">2</text>
<text x="210.1" y="27.7">3</text>
<text x="235.5" y="27.7">6</text>
<text x="235.5" y="25.1">7</text>
<text x="55.2" y="31.5">4</text>
<text x="75.5" y="31.5">5</text>
<text x="106" y="31.5">5</text>
<text x="210.1" y="30.2">4</text>
<text x="235.5" y="30.2">5</text>
<text x="223.3" y="41.3" transform="rotate(-90 223.3 41.3)">9</text>
<text x="114" y="42.6" transform="rotate(-90 114 42.6)">9</text>
<text x="116.6" y="43.2" transform="rotate(-90 116.6 43.2)">11</text>
<text x="119.1" y="43.2" transform="rotate(-90 119.1 43.2)">10</text>
<text x="121.7" y="43.2" transform="rotate(-90 121.7 43.2)">12</text>
<text x="124.2" y="43.2" transform="rotate(-90 124.2 43.2)">13</text>
<text x="55.2" y="58.2">1</text>
<text x="75.5" y="58.2">8</text>
<text x="106" y="58.2">1</text>
<text x="131.4" y="58.2">6</text>
<text x="55.2" y="60.7">2</text>
<text x="55.2" y="63.2">3</text>
<text x="55.2" y="65.8">4</text>
<text x="75.5" y="65.8">5</text>
<text x="75.5" y="63.2">6</text>
<text x="75.5" y="60.7">7</text>
<text x="106" y="60.7">3</text>
<text x="106" y="63.2">4</text>
<text x="106" y="65.8">5</text>
<text x="131.4" y="60.7">7</text>
<text x="131.4" y="63.2">8</text>
<text x="114" y="76.9" transform="rotate(-90 114 76.9)">9</text>
<text x="116.6" y="77.5" transform="rotate(-90 116.6 77.5)">11</text>
<text x="119.1" y="77.5" transform="rotate(-90 119.1 77.5)">10</text>
<text x="121.7" y="77.5" transform="rotate(-90 121.7 77.5)">12</text>
<text x="124.2" y="77.5" transform="rotate(-90 124.2 77.5)">13</text>
<text x="210.1" y="72.1">1</text>
<text x="210.1" y="74.7">2</text>
<text x="210.1" y="77.2">3</text>
<text x="235.5" y="77.2">6</text>
<text x="235.5" y="74.7">7</text>
<text x="235.5" y="72.1">8</text>
<text x="210.1" y="79.8">4</text>
<text x="235.5" y="79.8">5</text>
<text x="223.3" y="90.9" transform="rotate(-90 223.3 90.9)">9</text>
<text x="55.2" y="116.6">1</text>
<text x="55.2" y="119.1">2</text>
<text x="75.5" y="119.1">7</text>
<text x="75.5" y="116.6">8</text>
<text x="106" y="116.6">1</text>
<text x="106" y="119.1">3</text>
<text x="131.4" y="116.6">6</text>
<text x="131.4" y="119.1">7</text>
<text x="55.2" y="121.7">3</text>
<text x="55.2" y="124.2">4</text>
<text x="75.5" y="124.2">5</text>
<text x="75.5" y="121.7">6</text>
<text x="106" y="121.7">4</text>
<text x="106" y="124.2">5</text>
<text x="131.4" y="121.7">8</text>
<text x="210.1" y="121.7">1</text>
<text x="210.1" y="124.2">2</text>
<text x="235.5" y="124.2">7</text>
<text x="235.5" y="121.7">8</text>
<text x="210.1" y="126.7">3</text>
<text x="210.1" y="129.3">4</text>
<text x="235.5" y="129.3">5</text>
<text x="235.5" y="126.7">6</text>
<text x="114" y="135.3" transform="rotate(-90 114 135.3)">9</text>
<text x="116.6" y="135.9" transform="rotate(-90 116.6 135.9)">11</text>
<text x="119.1" y="135.9" transform="rotate(-90 119.1 135.9)">10</text>
<text x="121.7" y="135.9" transform="rotate(-90 121.7 135.9)">12</text>
<text x="124.2" y="135.9" transform="rotate(-90 124.2 135.9)">13</text>
<text x="223.3" y="140.4" transform="rotate(-90 223.3 140.4)">9</text>
<text x="55.2" y="150.9">1</text>
<text x="55.2" y="153.4">2</text>
<text x="55.2" y="156">3</text>
<text x="75.5" y="156">6</text>
<text x="75.5" y="153.4">7</text>
<text x="75.5" y="150.9">8</text>
<text x="106" y="150.9">1</text>
<text x="106" y="153.4">3</text>
<text x="106" y="156">4</text>
<text x="131.4" y="150.9">6</text>
<text x="131.4" y="153.4">7</text>
<text x="131.4" y="156">8</text>
<text x="55.2" y="158.5">4</text>
<text x="75.5" y="158.5">5</text>
<text x="106" y="158.5">5</text>
<text x="114" y="169.6" transform="rotate(-90 114 169.6)">9</text>
<text x="116.6" y="170.2" transform="rotate(-90 116.6 170.2)">11</text>
<text x="119.1" y="170.2" transform="rotate(-90 119.1 170.2)">10</text>
<text x="121.7" y="170.2" transform="rotate(-90 121.7 170.2)">12</text>
<text x="124.2" y="170.2" transform="rotate(-90 124.2 170.2)">13</text>
</g>
<g font-size="1.8" fill="#0f0f0f">
<text x="30.5" y="28.9">L_Wheel_Motor_SD1</text>
<text x="30.5" y="26.3">L_Wheel_Motor_IN1</text>
<text x="190.5" y="25.1">L_Brush_Motor_IN1</text>
<text x="190.5" y="27.6">L_Brush_Motor_IN2</text>
<text x="190.5" y="30.1">L_Brush_Motor_PWM</text>
<text x="264" y="56.8">L_Brush_Motor_IN1</text>
<text x="264" y="59.3">L_Brush_Motor_IN2</text>
<text x="30.5" y="63.2">L_Wheel_Motor_SD1</text>
<text x="30.5" y="60.6">L_Wheel_Motor_IN2</text>
<text x="190.5" y="77.1">R_Brush_Motor_IN2</text>
<text x="190.5" y="74.6">R_Brush_Motor_IN1</text>
<text x="190.5" y="79.7">R_Brush_Motor_PWM</text>
<text x="263.8" y="106.3">R_Brush_Motor_IN1</text>
<text x="263.8" y="108.9">R_Brush_Motor_IN2</text>
<text x="30.5" y="119">R_Wheel_Motor_IN1</text>
<text x="30.5" y="121.6">R_Wheel_Motor_SD1</text>
<text x="190.5" y="124.1">C_Brush_Motor_IN1</text>
<text x="190.5" y="126.7">C_Brush_Motor_IN2</text>
<text x="190.5" y="129.2">C_Brush_Motor_PWM</text>
<text x="30.5" y="153.3">R_Wheel_Motor_IN2</text>
<text x="30.5" y="155.9">R_Wheel_Motor_SD1</text>
<text x="263.8" y="158.4">C_Brush_Motor_IN1</text>
<text x="263.8" y="160.9">C_Brush_Motor_IN2</text>
</g>
<g font-size="1.8" fill="#725600">
<text x="146.2" y="44">L_Wheel+</text>
<text x="146.2" y="46.6">L_Wheel-</text>
<text x="179" y="51.7">L_Brush_Motor_PWM</text>
<text x="233.3" y="58">L_Brush_Motor_IN1</text>
<text x="233.3" y="60.6">L_Brush_Motor_IN2</text>
<text x="12.6" y="88.5">L_Wheel_Motor_PWM1</text>
<text x="87.5" y="88.5">L_Wheel_Motor_PWM2</text>
<text x="178.7" y="101.2">R_Brush_Motor_PWM</text>
<text x="233.1" y="107.5">R_Brush_Motor_IN1</text>
<text x="233.1" y="110.1">R_Brush_Motor_IN2</text>
<text x="146.2" y="136.8">R_Wheel+</text>
<text x="146.2" y="139.3">R_Wheel-</text>
<text x="178.7" y="153.3">C_Brush_Motor_PWM</text>
<text x="233.1" y="159.6">C_Brush_Motor_IN1</text>
<text x="233.1" y="162.2">C_Brush_Motor_IN2</text>
<text x="12.4" y="185">R_Wheel_Motor_PWM1</text>
<text x="87.3" y="185">R_Wheel_Motor_PWM2</text>
</g>
<g font-size="1.8" fill="#009600">
<text x="205.6" y="50.6">R41</text>
<text x="215.7" y="50.6">R44</text>
<text x="226.2" y="50.5">L_Brush_Motor_PWM</text>
<text x="40.5" y="87.5">R25</text>
<text x="50.6" y="87.5">R27</text>
<text x="62" y="87.3">L_Wheel_Motor_IN1</text>
<text x="115.4" y="87.5">R37</text>
<text x="125.6" y="87.5">R39</text>
<text x="137" y="87.3">L_Wheel_Motor_IN2</text>
<text x="205.6" y="100.2">R42</text>
<text x="215.7" y="100.2">R45</text>
<text x="225.9" y="100">R_Brush_Motor_PWM</text>
<text x="205.6" y="152.2">R43</text>
<text x="215.7" y="152.2">R46</text>
<text x="225.9" y="152.1">C_Brush_Motor_PWM</text>
<text x="40.5" y="184">R26</text>
<text x="50.6" y="184">R28</text>
<text x="61.8" y="183.8">R_Wheel_Motor_IN1</text>
<text x="115.4" y="184">R38</text>
<text x="125.6" y="184">R40</text>
<text x="136.7" y="183.8">R_Wheel_Motor_IN2</text>
</g>
</svg>
